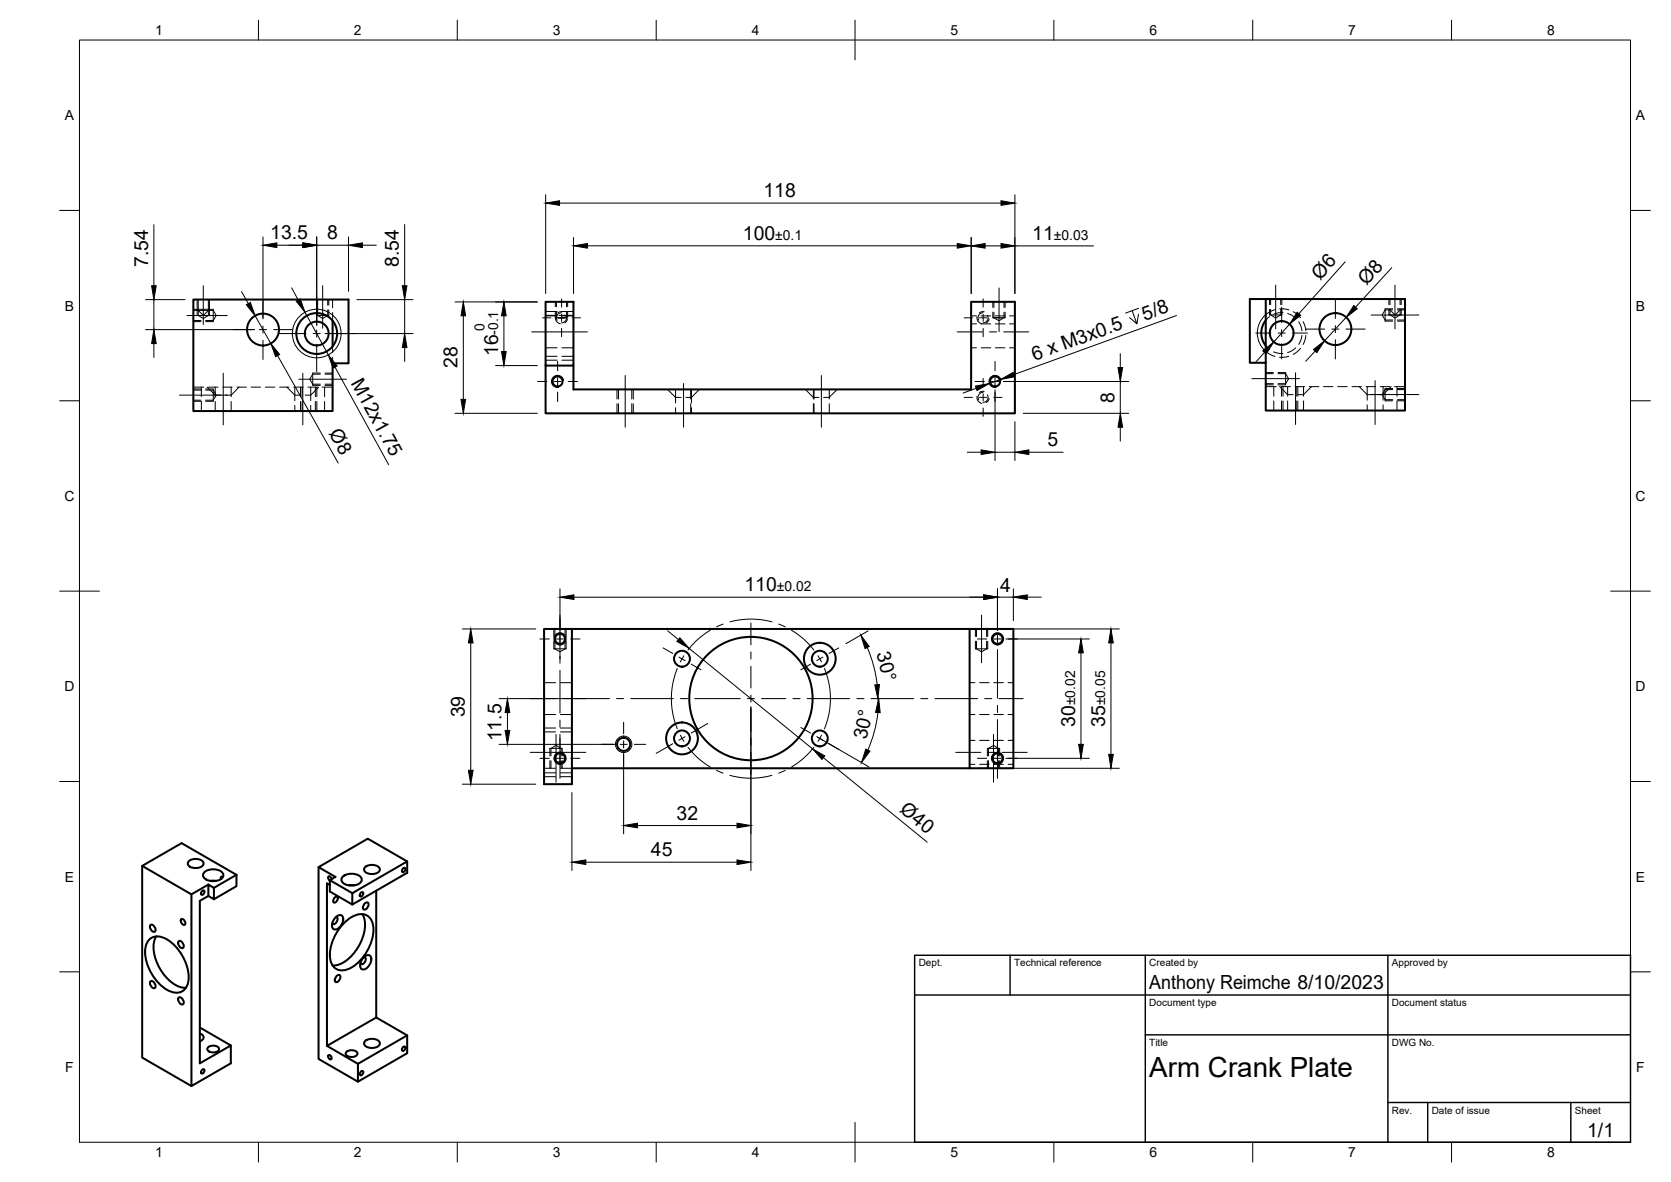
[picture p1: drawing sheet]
<svg xmlns="http://www.w3.org/2000/svg" width="420mm" height="297mm" viewBox="0 0 420 297" stroke-linecap="round" stroke-linejoin="round" font-family="sans-serif">
<!-- layer: Hidden -->
<g fill="none" stroke="#000" stroke-width=".25">
<path d="M48.6 78h5l.8 1.3-.8 1.2h-1.9M49.6 79.3h3.1M49.8 78l1.3 1.3 1.3-1.3M49.8 78v1.3l1.3 .7 1.3-.7v-1.3M49.8 75.3v2.7M52.4 75.3v2.7M53.6 77.7v3.1M79.6 79.3h3.1M79.9 75.3v4l1.2 .7 1.3-.7v-1.4M82.4 75.3v1.4M83.6 75.3v2.1M83.6 78.5v2.1"/>
<path d="M137.2 79.3h2.9M137.2 79.4h2.9M139.9 78.3v1.5h2.5l.1-1.5M139.9 75.8v1.3M140.6 79.3h1.7a.41 .41 0 0 1 0 .6 .41 .41 0 0 1-.5 0l-1.6-.1M141.2 78.6a1.28 1.28 0 0 0-1.1 1.9M141.3 79.3h2.9M141.3 79.4h2.9M142.3 79.2a1.25 1.25 0 0 1-1.1 1.9M142.5 75.8v1.3M244.2 79.4h1.3M246.7 79.4h2.4"/>
<path d="M247.2 78.6a1.28 1.28 0 0 0-1.1 1.9M248.3 79.2a1.25 1.25 0 0 1-1.1 1.9M249.6 79.8h3.1M249.9 78.5v1.3l1.3 .8 1.3-.8v-1.3M249.9 75.8v1.5M250.3 79.4h2.4M252.5 75.8v1.5M253.9 79.4h1.3M319.2 79.1h3.1M319.2 79.6l-.9 .9M319.5 77.8v1.3l1.3 .8 1.2-.8v-1.3M319.5 75.1v1.5"/>
<path d="M322 75.1v1.5M322.6 78.6h-1l-1.3 .4M323.8 78.8l.9 .4 1.1 .8M348.3 77.6v3.1M349.2 79.1h3.1M349.5 77.9l1.3 1.2 1.2-1.2M349.5 77.8v1.3l1.3 .8 1.2-.8v-1.3M349.5 75.1v1.5M350.2 77.9h-1.9l-.8 1.2 .8 1.3h1.9M351.4 77.9h1.9M352 75.1v1.5M48.6 97.3h2.6"/>
<path d="M48.6 80.5h1.9M48.6 98h1.9M50.6 97.3v2.4M51.7 98h1.9l.8 1.3-.8 1.3h-1.9M52.1 97.3l2 2h1.4M52.4 97.3h2.4M53.6 97.8v3M54.1 97.3v2.4M56 97.3h2.4M58.1 97.3v2.4M59.6 97.3h2.4M60.1 97.3l-2 2h-1.4"/>
<path d="M63.1 97.3h2.4M66.7 97.3h2.4M70.3 97.3h2.4M72.1 97.3l2 2h1.4M73.9 97.3h2.3M74.1 97.3v3.4M76 97.3v2.4M77.4 97.3h2.4M78.1 97.3v2h-1.4M78.6 93.8v3M79.3 97.3v2.4M80.1 97.3l-2 2v1.4"/>
<path d="M80.5 94h-1.9l-.7 1.3 .7 1.2h1.9M81 97.3h2.6M81.6 97.3v2.4M81.7 96.5h1.9M81.7 94h1.9M83.6 87v1.6M83.6 89.8v1.5M137.2 89.5h2.9M137.2 87.4h2.9M141.3 89.5h2.9M141.3 87.4h2.9M155.5 97.9v2.4"/>
<path d="M158.9 97.9v2.4M167.9 97.9l2 2h1.4M169.9 97.9v3.4M173.7 97.9v2.4M173.9 97.9v2h-1.4M175.9 97.9l-2 2v1.4M202.5 97.9l2 2h1.4M204.5 97.9v2.4M204.7 97.9v2.4M208.5 97.9v2.4M210.5 97.9l-2 2h-1.4M244.2 87.4h1.3"/>
<path d="M244.2 81.4h1.3M246.7 87.4h2.4M246.7 81.4h2.4M247.2 98.6a1.27 1.27 0 0 0-1.1 1.9M248.3 99.2a1.23 1.23 0 0 1-1.1 1.9M250.3 87.4h2.4M250.3 81.4h2.4M253.9 87.4h1.3M253.9 81.4h1.3M318.3 86.9l.9 .9M318.3 97.2h2.6M318.3 93.9h1.9"/>
<path d="M318.3 96.4h1.9M320.3 88.4l1.3 .4h1M320.3 97.2v2.4M321.4 93.9h1.9l.7 1.3-.7 1.2h-1.9M321.8 97.2l2 2h1.4M322.1 97.2h2.4M322.6 97.2v2.4M323.3 93.6v3.1M323.8 97.2v2.4M325.6 97.2h2.4M325.8 87.4l-1.1 .8-1 .4M325.9 97.2v2.4"/>
<path d="M326.6 80.9l.6 1.2 .2 1M327.4 84.3l-.2 1-.6 1.2M327.8 97.2v2.4M329.2 97.2h2.4M329.8 97.2l-2 2h-1.4M332.8 97.2h2.4M336.4 97.2h2.4M339.9 97.2h2.4M341.8 97.2l2 2h1.4M343.5 97.2h2.4M343.8 97.2v3.4M347.1 97.2h2.4"/>
<path d="M347.8 97.2v2h-1.4M348.3 97.6v3.1M349.8 97.2l-2 2v1.4M350.2 97.9h-1.9l-.8 1.3 .8 1.2h1.9M350.6 97.2h2.7M351.3 97.2v2.4M351.4 80.4h1.9M351.4 97.9h1.9M48.6 100.6h1.9M50.6 100.9v2.4M54.1 100.9v2.4M58.1 100.9v2.4"/>
<path d="M74.1 101.9v1.4M76 100.9v2.4M78.1 101.9v1.4M79.3 100.9v2.4M81.6 100.9v2.4M155.5 101.5v2.4M158.9 101.5v2.4M169.9 102.5v1.4M173.7 101.5v2.4M173.9 102.5v1.4M204.5 101.5v2.4M204.7 101.5v2.4"/>
<path d="M208.5 101.5v2.4M320.3 100.8v2.4M322.6 100.8v2.4M323.8 100.8v2.4M325.9 100.8v2.4M327.8 100.8v2.4M343.8 101.8v1.4M347.8 101.8v1.4M351.3 100.8v2.4M351.4 100.4h1.9M139.5 158.1v1.9M142.1 158.1v1.9"/>
<path d="M245.5 158.1v1.9M248.1 158.1v1.9M136.8 171.6h2.9M136.8 179.6h2.9M139.3 163.1h3M139.5 161.1v2l1.3 .7 1.3-.7v-2M140.9 171.6h2.9M140.9 179.6h2.9M243.8 171.6h1.3M243.8 179.6h1.3M245.3 163.1h3M245.5 161.1v2l1.3 .7 1.3-.7v-2"/>
<path d="M246.3 171.6h2.4M246.3 179.6h2.4M249.9 171.6h2.4M249.9 179.6h2.4M253.5 171.6h1.3M253.5 179.6h1.3M136.8 193.1h2.9M136.8 183.9h2.9M136.8 194.2h2.9M138.3 188.1h3.1M138.5 190v-1.9l1.3-.8 1.3 .8v1.9M138.5 191.2v1.9"/>
<path d="M140.9 193.1h2.9M140.9 183.9h2.9M140.9 194.2h2.9M141.1 191.2v1.9M243.8 186.1h1.3M243.8 192.1h1.3M246.3 186.1h2.4M246.3 192.1h2.4M248.3 188.1h3.1M248.5 190v-1.9l1.3-.8 1.3 .8v1.9M248.5 191.2v1.9M249.9 186.1h2.4"/>
<path d="M249.9 192.1h2.4M251.1 191.2v1.9M253.5 186.1h1.3M253.5 192.1h1.3"/>
</g>
<!-- layer: Visible -->
<g fill="none" stroke="#000" stroke-width=".51">
<path d="M48.6 75.3h39v16h-4v12h-35zM137.2 75.8h7v16.1h-7zM318.3 75.1v28.1h35v-28.1h-39v16.1h4M83.6 80.6v6.4M137.2 91.9v12h118v-28.1h-11v22.1h-100v-6M318.3 80.5a5.1 5.1 0 0 0 0 6.4M136.8 158.1h7v39h-7zM143.8 158.1h100M243.8 158.1h11v35h-11zM139.9 191.5l.7 .2 1.1-.2M143.8 193.1h100M35.8 217.6v48.2l12.3 7.1"/>
<path d="M47.4 216.5a2.63 2.63 0 0 1 3.8 .3 1.63 1.63 0 0 1-2 1.4 1.63 1.63 0 0 1-2-1.4zM51.4 219.2a3.5 3.5 0 0 1 4.7 .4 1.61 1.61 0 0 1-1.8 1.8 3.1 3.1 0 0 1-3.2-1.1v-.7zM59.5 219.8v2.9l-5.7 3.3M59.5 219.8l-13.8-7.9-9.9 5.7 12.3 7.2 4.3-2.5M59.5 219.8l-5.7 3.3M80.1 217.9v48.2l9.9 5.7M91.7 218a2.63 2.63 0 0 1 3.8 .3 1.63 1.63 0 0 1-2 1.4 1.63 1.63 0 0 1-2-1.4zM101.3 218.3l.2-.2 .4 .1a.68 .68 0 0 1-.1 .7 .68 .68 0 0 1-.7 .2zM102.4 216.5l-9.9-5.7-12.4 7.1 4.2 2.5-1.4 .8v2.8l5.7 3.3v-2.8M37.5 236.1a3.5 3.5 0 0 1 4.5 0 11.8 11.8 0 0 1 5.4 10.5 3.1 3.1 0 0 1-4.5 2.6 11.6 11.6 0 0 1-6.3-11l.2-.8zM37.9 232.4a1.16 1.16 0 0 1 1 1.7 1.16 1.16 0 0 1-1-1.7zM39.3 235.3a7.7 7.7 0 0 0 .4 7.1 10 10 0 0 0 6.3 5.8h.7"/>
<path d="M45 236.5a1.16 1.16 0 0 1 1 1.7 1.16 1.16 0 0 1-1-1.7zM45.6 231a.97 .97 0 0 1 .8 1.4 .97 .97 0 0 1-.8-1.4zM48.1 224.8v48.1l9.9-5.7v-4.5M50.7 224l.3-.2h.4a.68 .68 0 0 1-.1 .8 .68 .68 0 0 1-.7 .2zM52.4 222.3l1.4 .8v2.9l-1.4-.8zM52.4 225.2l-2.2 1.2v40.8l7.8-4.5-7.8-4.5M52.9 221.4h1.4M56 220.5l-.4-.2v.6M82.9 222.4l-.7-.4v40.8l12.4-7.1v-31.9M82.9 221.2l5.7 3.3M83.4 220.9l-.3-.5-.4-.2a.64 .64 0 0 0 .2 1.1M84.1 225.6l.7-.2a.97 .97 0 0 1-.9 1.4l-.1-.4z"/>
<path d="M84.5 230.4l.2 .1a1.2 1.2 0 0 1-1 1.7l-.2-.1M84.5 230.4a1 1 0 0 1 1.4-.4 1 1 0 0 1 .4 1.4l-.4 .9a1.63 1.63 0 0 1-2.2 1.1 2.4 2.4 0 0 1 .8-3zM86.2 220.3a3.5 3.5 0 0 1 4.7 .4 1.61 1.61 0 0 1-1.8 1.8 3.1 3.1 0 0 1-3.2-1.1v-.7zM86.8 231.6a5.1 5.1 0 0 1 5.5-1.5 4.3 4.3 0 0 1 1.5 4.5 11.9 11.9 0 0 1-6.3 9 3.1 3.1 0 0 1-4.5-2.7 11.7 11.7 0 0 1 3.8-9.3zM87.7 222.5h1.4M88.6 224.5l13.8-8v2.8l-13.8 8M90.7 224.4l.2-.2 .4 .1a.68 .68 0 0 1-.1 .7 .68 .68 0 0 1-.7 .2zM91.1 229.7a7.7 7.7 0 0 1-.4 7.1 10 10 0 0 1-6.3 5.8h-.8M91.7 227.1l.8-.3a1.16 1.16 0 0 1-1 1.8 1 1 0 0 1 .2-1.5zM37.9 246.6a1.16 1.16 0 0 1 1 1.7 1.16 1.16 0 0 1-1-1.7zM45 250.6a1.16 1.16 0 0 1 1 1.8 1.16 1.16 0 0 1-1-1.8zM50.3 259.7a.97 .97 0 0 1 .9 1 .97 .97 0 0 1-.9 1"/>
<path d="M84.6 245.3l.8-.3a1.16 1.16 0 0 1-1 1.8 1 1 0 0 1 .2-1.5zM91.6 240.5l.2 .1a1.2 1.2 0 0 1-1 1.7l-.2-.2M91.6 240.5a1 1 0 0 1 1.4-.4 1 1 0 0 1 .3 1.4l-.3 .9a1.63 1.63 0 0 1-2.2 1 2.4 2.4 0 0 1 .8-2.9zM94.6 255.7l7.8 4.5-12.4 7.1-7.8-4.5M50.7 268.9l.3-.2 .4 .1a.68 .68 0 0 1-.1 .7 .68 .68 0 0 1-.7 .2zM52.3 263.2a1.95 1.95 0 0 1 2.8 .3 1.29 1.29 0 0 1-1.7 1 .9 .9 0 0 1-1-.3 .9 .9 0 0 1-.1-1zM82.6 265.2l.1-.1a.68 .68 0 0 1 .6 .4 .68 .68 0 0 1-.1 .8 .79 .79 0 0 1-.6-1.1zM87.1 264.4a1.95 1.95 0 0 1 2.8 .2 1.29 1.29 0 0 1-1.7 1 .9 .9 0 0 1-1-.2 .9 .9 0 0 1-.1-1zM90.7 269.4l.2-.2h.4a.68 .68 0 0 1-.1 .7 .68 .68 0 0 1-.7 .3zM91.7 261.7a2.63 2.63 0 0 1 3.8 .3 1.63 1.63 0 0 1-2 1.4 1.63 1.63 0 0 1-2-1.4zM101.3 263.2l.2-.2 .4 .1a.68 .68 0 0 1-.1 .7 .68 .68 0 0 1-.7 .2zM102.4 260.2v4.5l-12.4 7.1v-4.5"/>
<circle cx="66.1" cy="82.8" r="4"/>
<circle cx="79.6" cy="83.8" r="5.1"/>
<circle cx="79.6" cy="83.8" r="3"/>
<circle cx="140.2" cy="95.9" r="1.26"/>
<circle cx="250.2" cy="95.9" r="1.26"/>
<circle cx="322.3" cy="83.7" r="3"/>
<circle cx="335.8" cy="82.7" r="4"/>
<circle cx="140.8" cy="160.5" r="1.26"/>
<circle cx="171.5" cy="165.5" r="2"/>
<circle cx="188.8" cy="175.6" r="15.5"/>
<circle cx="206.1" cy="165.5" r="2"/>
<circle cx="206.1" cy="165.5" r="4"/>
<circle cx="250.8" cy="160.5" r="1.26"/>
<circle cx="140.8" cy="190.6" r="1.26"/>
<circle cx="156.8" cy="187" r="1.66"/>
<circle cx="171.5" cy="185.6" r="2"/>
<circle cx="171.5" cy="185.6" r="4"/>
<circle cx="206.1" cy="185.6" r="2"/>
<circle cx="250.8" cy="190.6" r="1.26"/>
</g>
<!-- layer: Hidden Narrow -->
<g fill="none" stroke="#000" stroke-width=".25">
<path d="M48.6 77.7h5M49.6 75.3v4M52.7 75.3v4M79.6 75.3v4M82.7 75.3v1.4M82.7 77.9v1.4M137.2 78.3h2.9M139.6 75.8v1.3M139.6 78.3v1.5M139.7 79.6a1.55 1.55 0 0 0 1.2 1.8M141.3 78.3h2.9M141.5 78.3h-.7l-.5 .3"/>
<path d="M142.7 75.8v1.3M142.7 78.3v1.5M245.7 79.6a1.53 1.53 0 0 0 1.2 1.8M247.5 78.3h-.7l-.5 .3M249.6 75.8v1.5M249.6 78.5v1.3M252.7 75.8v1.5M252.7 78.5v1.3M319.2 75.1v1.5M319.2 77.8v1.3M320.6 77.8l-1.2 .5-1.1 .8M321.8 77.6l2.3 .3"/>
<path d="M322.3 75.1v1.5M322.3 77.8v1.3M325.2 78.3l1 .7 .8 .8M348.3 77.6h1.9M349.2 75.1v1.5M349.2 77.8v1.3M351.4 77.6h1.9M352.3 75.1v1.5M352.3 77.8v1.3M48.6 80.8h1.9M48.6 97.8h1.9M51.7 80.8h1.9"/>
<path d="M51.7 97.8h1.9M75.6 97.3v2.4M78.6 96.8h1.9M78.6 93.8h1.9M79.7 97.3v2.4M81.7 96.8h1.9M81.7 93.8h1.9M137.2 90.5h2.9M141.3 90.5h2.9M142.7 80.1l-.2 .6-.5 .4M155.1 97.9v2.4M159.2 97.9v2.4"/>
<path d="M245.7 99.6a1.5 1.5 0 0 0 1.2 1.8M247.5 98.3l-1.2 .3M248.7 80.1l-.7 1M318.3 88.3l1.1 .8 1.2 .5M318.3 93.6h1.9M318.3 96.7h1.9M321.4 93.6h1.9M321.4 96.7h1.9M322.2 97.2v2.4M324.1 89.5l-1.2 .3h-1.2M326.3 97.2v2.4M327 87.6l-1.8 1.5"/>
<path d="M327.7 80.8l.4 1.1 .2 1.2M328.3 84.3l-.2 1.2-.4 1.1M348.3 80.7h1.9M348.3 97.6h1.9M351.4 80.7h1.9M351.4 97.6h1.9M48.6 100.8h1.9M51.7 100.8h1.9M75.6 100.9v2.4M79.7 100.9v2.4M155.1 101.5v2.4M159.2 101.5v2.4"/>
<path d="M248.7 100.1l-.7 1M322.2 100.8v2.4M326.3 100.8v2.4M348.3 100.7h1.9M351.4 100.7h1.9M139.3 158.1v1.9M142.3 158.1v1.9M245.3 158.1v1.9M248.3 158.1v1.9M139.3 161.1v2M142.3 161.1v2M245.3 161.1v2"/>
<path d="M248.3 161.1v2M136.8 183h2.9M136.8 195.2h2.9M138.3 188.1v1.9M138.3 191.2v1.9M140.9 183h2.9M140.9 195.2h2.9M141.4 188.1v1.9M141.4 191.2v1.9M248.3 188.1v1.9M248.3 191.2v1.9M251.4 188.1v1.9"/>
<path d="M251.4 191.2v1.9"/>
</g>
<!-- layer: Visible Narrow -->
<g fill="none" stroke="#000" stroke-width=".25">
<path d="M318.3 79.1a6.1 6.1 0 0 0 0 9.2M141.7 95.6a1.53 1.53 0 0 0-1.8-1.3 1.53 1.53 0 0 0-1.2 1.8 1.53 1.53 0 0 0 1.8 1.3M251.7 95.6a1.53 1.53 0 0 0-1.8-1.3 1.53 1.53 0 0 0-1.2 1.8 1.53 1.53 0 0 0 1.8 1.3"/>
<circle cx="79.6" cy="83.8" r="6.1"/>
<circle cx="140.8" cy="160.5" r="1.53"/>
<circle cx="250.8" cy="160.5" r="1.53"/>
<circle cx="140.8" cy="190.6" r="1.53"/>
<circle cx="156.8" cy="187" r="2.06"/>
<circle cx="250.8" cy="190.6" r="1.53"/>
</g>
<!-- layer: BORDER -->
<g fill="none" stroke="#000" stroke-width=".25">
<path d="M20 10.1h390v276.9h-390zM65 5.1v5M115 5.1v5M165 5.1v5M215 5.1v10M265 5.1v5M315 5.1v5M365 5.1v5M15 52.9h5M410 52.9h5M15 100.7h5M410 100.7h5"/>
<path d="M15 148.6h10M405 148.6h10M15 196.4h5M410 196.4h5M15 244.2h5M410 244.2h5M65 287v5M115 287v5M165 287v5M215 282.1v9.9M265 287v5M315 287v5"/>
<path d="M365 287v5"/>
</g>
<!-- layer: TITLEBLOCK -->
<path d="M230 240.1h180v46.9h-180zM230 250h180M254 240.1v9.9M288 240.1v46.9M349 240.1v46.9M288 260.1h122M349 277.1h61M359 277.1v9.9M395 277.1v9.9" fill="none" stroke="#000" stroke-width=".36"/>
<!-- layer: FD_Dimensions -->
<g fill="none" stroke="#000" stroke-width=".25">
<path d="M38.7 56.5v15.3M66.1 59.5v20.3M79.6 59.5v22.2M87.6 59.5v13.7M101.7 56.4v15.4M137.2 48.9v24.9M140.7 51h111M144.2 59.7v14.1M244.2 59.7v14.1M255.2 48.9v24.9M36.6 75.3h9.9M38.7 75.3v7.5"/>
<path d="M60.7 73.3l1.7 3M64.2 79.4l3.9 6.9M69.6 61.6h6.5M73.3 72.3l1.7 3.1M76.7 78.5l5.9 10.7M79.6 61.6h8M89.7 75.3h14.1M91.1 61.6h3.5M101.7 75.3v8.5M114.4 75.9h20.7M116.5 79.4v21M126.7 79.4v9"/>
<path d="M147.7 61.8h93M247.7 61.8h4M255.2 61.8h19.8M284.7 78.1l1.2 3.3-1.9-1.6M286.3 79l-.4 2.4M286.3 77.5l-3.3 1.2M295.8 79.3l-40.9 14.8M338.2 65.8l-11.6 13.1M338.5 79.8l-5.4 5.8M349.9 67.3l-9.1 9.9M36.6 82.8h27.4M38.7 86.3v3.5"/>
<path d="M69.8 89.4l15.2 27M81.7 83.8h22.1M84.2 92.3l13.5 24.5M101.7 87.3v3.5M124.6 91.9h10.5M245.4 97.6l-3.2 1.2M250.2 98v17.7M251.7 95.3l-2.9 1.1M252.3 95.9h31.5M281.7 88.9v3.5M281.7 95.9v8M317.9 88.5l-2.3 2.7"/>
<path d="M324.3 81.5l-4 4.4M330.7 88.2l-2.4 2.6M114.4 103.9h20.7M243.2 113.7h3.5M250.2 113.7h5M255.2 106v9.7M257.3 103.9h26.5M258.7 113.7h8.6M281.7 107.4v3.5M116.3 158.1h18.4M140.8 148v10.5M144.3 150.1h103"/>
<path d="M167.9 158.5l2.7 2.2M218.3 158.5l-5.6 3.3M245.9 158.1h35.6M250.8 148v10.5M250.8 150.1h4M254.8 148v8M258.3 150.1h3.5M118.4 161.6v32M125.5 175.6h14.2M127.6 179.1v4.5M173.3 162.9l31 25.3M188.8 177.7v41.1"/>
<path d="M218.1 162.7a31.9 31.9 0 0 1 2.5 9.4M220.7 179a32.1 32.1 0 0 1-2.5 9.5M252.9 160.6h21M271.8 164.1v23M279.3 161.6v28M116.3 197.1h18.4M125.5 187.1h29.2M143.8 199.2v19.6M156.8 189.2v20.4M205.6 185.3l12.8 7.4M207 190.4l26.1 21.2M245.9 193.1h35.6"/>
<path d="M252.9 190.6h21M147.3 216.7h38M160.3 207.5h25"/>
</g>
<g fill="#000" stroke="#000" stroke-width=".25">
<path d="M137.2 51l3.5-.6v1.2zM251.7 50.4l3.5 .6-3.5 .6zM38.1 71.8h1.2l-.6 3.5zM61.9 76.6l1-.6 1.3 3.4zM66.1 61.6l3.5-.6v1.2zM74.5 75.7l1-.6 1.2 3.4zM76.1 61l3.5 .6-3.5 .6zM87.6 61.6l3.5-.6v1.2zM101.2 71.8h1.1l-.6 3.5zM116.5 75.9l.6 3.5h-1.2zM126.7 75.9l.6 3.5h-1.2zM144.2 61.8l3.5-.6v1.2z"/>
<path d="M240.7 61.2l3.5 .6-3.5 .6zM244.2 61.8l3.5-.6v1.2zM251.7 61.2l3.5 .6-3.5 .6zM326.2 78.5l.8 .7-2.7 2.3zM340.4 76.8l.9 .8-2.8 2.2zM38.7 82.8l.6 3.5h-1.2zM68.1 86.3l2.2 2.8-1 .5zM82.6 89.2l2.2 2.8-1.1 .5zM101.7 83.8l.6 3.5h-1.1zM126.1 88.4h1.2l-.6 3.5zM245.3 97l3.5-.6-3.1 1.7zM251.7 95.3l3-1.7 .4 1.1z"/>
<path d="M281.1 92.4h1.2l-.6 3.5zM317.5 88.2l2.8-2.3-1.9 3zM330.3 87.8l2.8-2.2-2 3zM115.9 100.4h1.2l-.6 3.5zM246.7 113.1l3.5 .6-3.5 .5zM255.2 113.7l3.5-.6v1.1zM281.7 103.9l.6 3.5h-1.2zM140.8 150.1l3.5-.6v1.2zM247.3 149.5l3.5 .6-3.5 .6zM254.8 150.1l3.5-.6v1.2zM118.4 158.1l.6 3.5h-1.2zM127.6 175.6l.6 3.5h-1.2z"/>
<path d="M170.9 160.3l2.4 2.6-3.1-1.7zM216.5 159.6l2 2.9-1 .5zM220.9 175.6l.4 3.5-1.1-.1zM220 172.1l1.1-.1-.4 3.6zM271.8 160.6l.6 3.5h-1.2zM279.3 158.1l.6 3.5h-1.1zM117.8 193.6h1.2l-.6 3.5zM127 183.6h1.2l-.6 3.5zM204.3 188.2l3.1 1.8-.7 .8zM217.7 188.2l1 .6-2.1 2.8zM271.2 187.1h1.2l-.6 3.5zM278.8 189.6h1.1l-.6 3.5z"/>
<path d="M143.8 216.7l3.5-.6v1.2zM156.8 207.5l3.5-.6v1.1zM185.3 216.1l3.5 .6-3.5 .6zM185.3 206.9l3.5 .6-3.5 .5z"/>
</g>
<!-- layer: Smart Centers -->
<g fill="none" stroke="#000" stroke-width=".25">
<path d="M47 79.3h10.1M51.1 71.8v9.7M66.1 75.3v4.9M79.6 74.2v7M81.1 71.8v10.7M136.4 79.9h2.1M140.3 79.9h1.8M141.2 75.1v2.1M141.2 79v1.8M143.9 79.9h2.1M242.4 79.9h2.1M246.3 79.9h1.8"/>
<path d="M247.2 75.1v2.1M247.2 79v1.8M249.9 79.9h2.1M251.2 72.4v11M320.8 71.7v11M322.3 77.2v3.8M335.8 75.2v4.8M344.8 79.2h12M350.8 71.7v11M45.1 99.3h12M56.1 93.8v13M58.6 82.8h4.9"/>
<path d="M65.2 82.8h1.8M66.1 81.9v1.8M66.1 85.5v4.8M68.8 82.8h4.8M70 83.8h6.9M75.1 95.3h12M76.1 93.8v13M78.7 83.8h1.8M79.6 82.9v1.8M79.6 86.5v7M82.3 83.8h6.9M133.7 83.4h14"/>
<path d="M135.1 95.9h2.4M139.3 95.9h1.8M140.2 90.8v2.4M140.2 95v1.8M140.2 98.5v2.4M141.2 82.5v2.1M142.9 95.9h2.3M157.2 94.4v13M171.9 96.4v11M206.5 94.4v13M240.7 83.4h6.3M242.4 99.9h2.1"/>
<path d="M245.2 95.9h2.3M246.3 99.9h1.8M247.2 82.5v2.1M247.2 95.1v2.1M247.2 99v1.8M248.8 83.4h1.8M249.3 95.9h1.8M249.9 99.9h2.1M250.2 90.8v2.4M250.2 95v1.8M250.2 98.5v2.4M252.4 83.4h6.3"/>
<path d="M252.9 95.9h2.3M314.8 95.2h12M315.8 83.7h3.8M321.4 83.7h1.8M322.3 82.8v1.8M322.3 86.4v3.8M325 83.7h3.8M325.8 93.7v13M328.3 82.7h4.8M334.9 82.7h1.8M335.8 81.8v1.8M335.8 85.4v4.8"/>
<path d="M338.4 82.7h4.9M344.8 99.2h12M345.8 95.7v11M247.2 102.5v2.1M140.8 154.6v8.5M178.6 158.4l-3 2.2-2.6 2.8M181.8 156.8l-1.6 .7M183.5 156.3a20.1 20.1 0 0 1 10.6 0M188.8 156.6v5.5M195.8 156.8l1.6 .7M199 158.4l3.1 2.2 2.5 2.8M246.8 154.6v12"/>
<path d="M250.8 155.5v2.4M250.8 159.7v1.8M133.3 175.6h19.9M135.8 160.6h2.3M139.9 160.6h1.8M140.8 163.2v3.5M140.8 168.5v10.7M143.5 160.6h2.3M155 175.6h1.8M158.6 175.6h10.7M166.7 162.8l2.5 1.4M170.3 168a20 20 0 0 0 0 15.2"/>
<path d="M170.7 165.1l1.6 .9M171.1 175.6h1.8M172 164.8l-.9 1.5M173.8 166.9l2.5 1.4M174.7 175.6h11.4M187.9 175.6h1.8M188.8 163.8v1.8M188.8 167.4v5.5M188.8 174.7v1.8M188.8 178.3v5.4M191.5 175.6h6.1M199.4 175.6h1.8"/>
<path d="M202.9 175.6h10.8M203.8 166.9l-2.4 1.4M205.7 164.8l.9 1.5M206.9 165.1l-1.5 .9M207.3 168a20 20 0 0 1 0 15.2M210.9 162.8l-2.5 1.4M215.5 175.6h1.7M219 175.6h10.7M231.5 175.6h1.8M235.1 175.6h10.7M245.8 160.6h2.3M247.6 175.6h1.8"/>
<path d="M249.9 160.6h1.8M250.8 163.2v12.3M250.8 177.3v1.8M251.2 175.6h6.1M253.5 160.6h2.3M133.3 189.1h14M135.8 190.6h2.3M139.8 184.6v12M139.9 190.6h1.8M140.8 181v1.7M140.8 184.5v8.6M140.8 193.2v2.4"/>
<path d="M143.5 190.6h2.3M151.3 187.1h2.8M155.9 187.1h1.8M156.8 181.5v2.9M156.8 186.2v1.8M156.8 189.7v2.9M159.5 187.1h2.9M169.2 186.9l-4.2 2.4M171.1 184.8l.9 1.5M172.3 185.1l-1.6 .9M173 187.8l2.6 2.7 3 2.3M178 181.8l-4.2 2.4"/>
<path d="M180.2 193.6l1.6 .7M183.5 194.8a19.5 19.5 0 0 0 10.6 0M188.8 185.5v1.8M188.8 189.1v5.5M197.4 193.6l-1.6 .7M201.4 182.8l2.4 1.4M204.6 187.8l-2.5 2.7-3.1 2.3M205.4 185.1l1.5 .9M206.6 184.8l-.9 1.5M208.4 186.9l2.5 1.4M240.3 189.1h6.3M245.8 190.6h2.3"/>
<path d="M248.4 189.1h1.8M249.8 184.6v12M249.9 190.6h1.8M250.8 180.8v12.3M250.8 193.2v2.4M252 189.1h6.3M253.5 190.6h2.3"/>
</g>
<text font-size="7" x="289" y="270.6">Arm Crank Plate</text>
<g font-size="4.9">
<text x="192" y="49.6">118</text>
<text x="67.9" y="60.2">13.5</text>
<text x="82.3" y="60.2">8</text>
<text x="186.8" y="60.3">100</text>
<text x="259.6" y="60.3">11</text>
<text x="37.2" y="67.1" transform="rotate(-90 37.2 67.1)">7.54</text>
<text x="100.3" y="67.1" transform="rotate(-90 100.3 67.1)">8.54</text>
<text x="331.9" y="70.5" transform="rotate(-48 331.9 70.5)">Ø6</text>
<text x="343.6" y="71.9" transform="rotate(-47 343.6 71.9)">Ø8</text>
<text x="287.8" y="80.7" transform="rotate(-20 287.8 80.7)">5/8</text>
<text x="125.2" y="89.5" transform="rotate(-90 125.2 89.5)">16</text>
<text x="115" y="92.5" transform="rotate(-90 115 92.5)">28</text>
<text x="260.1" y="90.7" transform="rotate(-20 260.1 90.7)">6 x M3x0.5</text>
<text x="88.1" y="96.2" transform="rotate(61 88.1 96.2)">M12x1.75</text>
<text x="280.2" y="101.2" transform="rotate(-90 280.2 101.2)">8</text>
<text x="82.6" y="108.9" transform="rotate(61 82.6 108.9)">Ø8</text>
<text x="263.4" y="112.2">5</text>
<text x="187.2" y="148.6">110</text>
<text x="251.5" y="148.7">4</text>
<text x="220.4" y="164.2" transform="rotate(77 220.4 164.2)">30°</text>
<text x="116.9" y="180.3" transform="rotate(-90 116.9 180.3)">39</text>
<text x="270.3" y="182.7" transform="rotate(-90 270.3 182.7)">30</text>
<text x="277.9" y="182.7" transform="rotate(-90 277.9 182.7)">35</text>
<text x="126.1" y="186.3" transform="rotate(-90 126.1 186.3)">11.5</text>
<text x="217.8" y="186" transform="rotate(-77 217.8 186)">30°</text>
<text x="226" y="203.9" transform="rotate(39 226 203.9)">Ø40</text>
<text x="170.1" y="206">32</text>
<text x="163.7" y="215.2">45</text>
<text x="289" y="248.5">Anthony Reimche 8/10/2023</text>
<text x="399.1" y="285.7">1/1</text>
</g>
<g font-size="3.5">
<text x="39" y="8.8">1</text>
<text x="89" y="8.8">2</text>
<text x="139" y="8.8">3</text>
<text x="189" y="8.8">4</text>
<text x="239" y="8.8">5</text>
<text x="289" y="8.8">6</text>
<text x="339" y="8.8">7</text>
<text x="389" y="8.8">8</text>
<text x="16.3" y="30.2">A</text>
<text x="411.3" y="30.2">A</text>
<text x="194.9" y="60.3">±0.1</text>
<text x="265" y="60.3">±0.03</text>
<text x="16.3" y="78">B</text>
<text x="121.9" y="83.1" transform="rotate(-90 121.9 83.1)">0</text>
<text x="411.3" y="78">B</text>
<text x="125.2" y="84.1" transform="rotate(-90 125.2 84.1)">-0.1</text>
<text x="16.2" y="125.9">C</text>
<text x="411.2" y="125.9">C</text>
<text x="195.3" y="148.6">±0.02</text>
<text x="16.2" y="173.7">D</text>
<text x="411.2" y="173.7">D</text>
<text x="270.3" y="177.2" transform="rotate(-90 270.3 177.2)">±0.02</text>
<text x="277.9" y="177.2" transform="rotate(-90 277.9 177.2)">±0.05</text>
<text x="16.3" y="221.6">E</text>
<text x="411.3" y="221.6">E</text>
<text x="16.4" y="269.4">F</text>
<text x="411.4" y="269.4">F</text>
<text x="39" y="290.8">1</text>
<text x="89" y="290.8">2</text>
<text x="139" y="290.8">3</text>
<text x="189" y="290.8">4</text>
<text x="239" y="290.8">5</text>
<text x="289" y="290.8">6</text>
<text x="339" y="290.8">7</text>
<text x="389" y="290.8">8</text>
</g>
<g font-size="2.5">
<text x="231" y="242.9">Dept.</text>
<text x="255" y="242.9">Technical reference</text>
<text x="289" y="242.9">Created by</text>
<text x="350" y="242.9">Approved by</text>
<text x="289" y="252.8">Document type</text>
<text x="350" y="252.8">Document status</text>
<text x="289" y="262.9">Title</text>
<text x="350" y="262.9">DWG No.</text>
<text x="350" y="279.9">Rev.</text>
<text x="360" y="279.9">Date of issue</text>
<text x="396" y="279.9">Sheet</text>
</g>
</svg>
